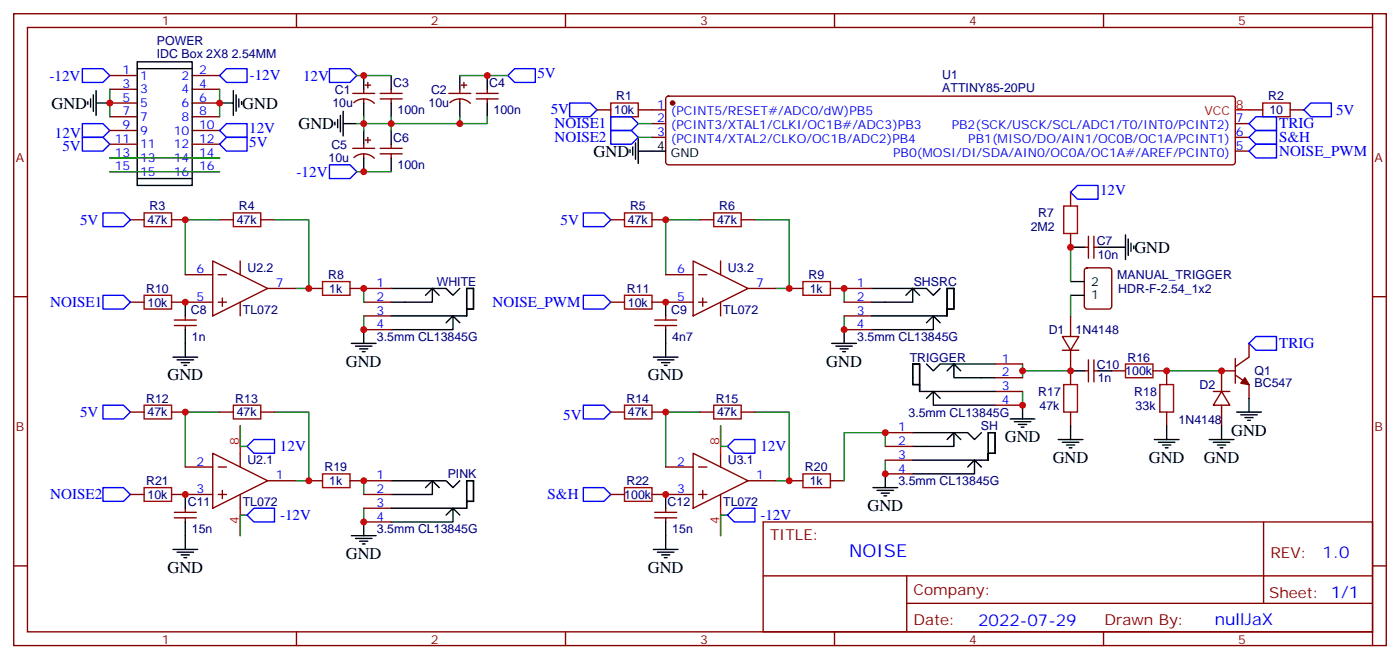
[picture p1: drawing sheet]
<svg xmlns="http://www.w3.org/2000/svg" width="360mm" height="170mm" viewBox="0 0 360 170" stroke-linecap="round" stroke-linejoin="round" font-family="sans-serif">
<g fill="none" stroke="#870000" stroke-width=".35">
<path d="M3.5 3.5h352.8v162.3h-352.8zM7.1 7.1h345.7v155.2h-345.7zM28.2 19.4h7.1M49.4 19.4h7M76.2 3.5v3.6M145.3 3.5v3.6M214.5 3.5v3.6M283.6 3.5v3.6M352.8 3.5v3.6M28.2 22.9h7.1M28.2 26.5h7.1M28.2 30h7.1"/>
<path d="M28.2 33.5h7.1M28.2 37h7.1M49.4 22.9h7M49.4 26.5h7M49.4 30h7M49.4 33.5h7M49.4 37h7M90.7 24h5.6M90.7 38.1h5.6M90.9 26.4a3.8 3.8 0 0 1 5.3 .1M93.5 22.9v1.1M93.5 25.4v1.1"/>
<path d="M93.5 37v1.1M93.5 39.5v1.1M93.8 21.9h1.4M93.8 36h1.4M94.5 21.2v1.4M94.5 35.3v1.4M97.7 24h5.7M97.7 38.1h5.7M97.7 39.5h5.7M97.7 25.4h5.7M100.5 22.9v1.1M100.5 25.4v1.1"/>
<path d="M100.5 37v1.1M100.5 39.5v1.1M115.4 24h5.6M115.6 26.4a3.8 3.8 0 0 1 5.3 .1M118.2 22.9v1.1M118.2 25.4v1.1M118.5 21.9h1.4M119.2 21.2v1.4M122.4 24h5.7M122.4 25.4h5.7M125.2 22.9v1.1M125.2 25.4v1.1"/>
<path d="M153.5 28.2h3.5M164 28.2h7.1M167.6 31.7h3.5M167.6 35.3h3.5M171.3 24.9l.5-.2h145a.71 .71 0 0 1 .7 .7v16.2l-.2 .5-.5 .2h-145l-.5-.2-.2-.5v-16.2zM317.5 31.7h3.5M317.5 35.3h3.5M317.5 38.8h3.5M321 28.2h3.6M331.6 28.2h3.5M28.2 40.6h7.1M28.2 44.1h7.1"/>
<path d="M33.5 56.4h3.5M44.1 56.4h3.5M49.4 40.6h7M49.4 44.1h7M56.4 56.4h3.6M67 56.4h3.6M90.9 40.5a3.8 3.8 0 0 1 5.3 .1M157 56.4h3.5M167.6 56.4h3.5M179.9 56.4h3.5M190.5 56.4h3.5M275.2 49.4v3.5"/>
<path d="M275.2 60v3.5M3.5 76.2h3.6M33.5 77.6h3.5M44.1 77.6h10.6M47.6 70.6h7.1M54.7 67l14.1 7.1-14.1 7zM56.1 77.6h2.1M56.1 70.6h2.1M57.1 76.6v2.1M61.7 67v3.6M61.7 77.6v3.5M68.8 74.1h7"/>
<path d="M79.4 74.1h3.5M90 74.1h10.5M93.5 77.6h7M157 77.6h3.5M167.6 77.6h10.6M171.1 70.6h7.1M178.2 67l14.1 7.1-14.1 7zM179.6 77.6h2.1M179.6 70.6h2.1M180.6 76.6v2.1M185.2 67v3.6M185.2 77.6v3.5"/>
<path d="M192.3 74.1h7M202.8 74.1h3.6M213.4 74.1h10.6M217 77.6h7M278.7 63.5h1.1M278.9 69l.5-.2h5.6a.71 .71 0 0 1 .8 .7l-.1 9.4-.7 .5h-5.6l-.5-.3-.2-.4v-9.2zM279.8 60.7v5.6M281.2 60.7v5.6M281.2 63.5h1M352.8 76.2h3.5M44.8 82.2h5.6M44.8 83.6h5.6"/>
<path d="M47.6 81.1v1.1M47.6 83.6v1.1M93.5 81.1h7M93.5 84.7h7M168.3 82.2h5.6M168.3 83.6h5.6M171.1 81.1v1.1M171.1 83.6v1.1M217 81.1h7M217 84.7h7M255.8 93.5h7M255.8 97h7"/>
<path d="M273 86.4h4.3l-2.1 3.6zM273 90h4.3M275.2 81.1v5.3M275.2 90v8.8M278.7 95.2h1.1M279.8 92.4v5.7M281.2 95.2h1M281.2 92.4v5.7M285.8 95.2h3.5M296.3 95.2h3.6v3.6M317.5 96.3l3.5 2.5v3.5M317.5 95.2h-3.5v5.3"/>
<path d="M317.5 92.1v6.3M321 88.2v3.5l-3.5 2.5M33.5 105.8h3.5M44.1 105.8h3.5M47.6 119.9h7.1M54.7 116.4l14.1 7.1-14.1 7zM56.1 119.9h2.1M56.4 105.8h3.6M61.7 116.4v3.5M67 105.8h3.6M157 105.8h3.5M167.6 105.8h3.5"/>
<path d="M171.1 119.9h7.1M178.2 116.4l14.1 7.1-14.1 7zM179.6 119.9h2.1M179.9 105.8h3.5M185.2 116.4v3.5M190.5 105.8h3.5M227.5 111.1h7.1M227.5 114.7h7.1M227.5 118.2h7.1M255.8 100.5h7M255.8 104.1h7M275.2 105.8v3.6"/>
<path d="M299.9 105.8v3.6M311.9 100.5h4.2M314 100.5l2.1 3.6h-4.2zM314 104.1v5.3M33.5 127h3.5M44.1 127h10.6M44.8 131.6h5.6M44.8 133h5.6M47.6 130.5v1.1M47.6 133v1.1M56.1 127h2.1M57.1 125.9v2.2"/>
<path d="M61.7 127v3.5M68.8 123.5h7M79.4 123.5h3.5M90 123.5h10.5M93.5 127h7M93.5 130.5h7M93.5 134.1h7M157 127h3.5M167.6 127h10.6M168.3 131.6h5.6M168.3 133h5.6M171.1 130.5v1.1"/>
<path d="M171.1 133v1.1M179.6 127h2.1M180.6 125.9v2.2M185.2 127v3.5M192.3 123.5h7M196.1 134.1h156.7v28.2h-156.7zM202.8 123.5h3.6M213.4 123.5h3.6M227.5 121.7h7.1M324.8 134.1v20.9M3.5 145.3h3.6M196.2 147.9h156.4"/>
<path d="M233.1 155h119.5M233.1 147.9v14.1M352.8 145.3h3.5M76.2 162.3v3.5M145.3 162.3v3.5M214.5 162.3v3.5M283.6 162.3v3.5M352.8 162.3v3.5"/>
</g>
<g fill="none" stroke="#00f" stroke-width=".35">
<path d="M21.2 17.6h5.3l1.7 1.8-1.7 1.8h-5.3zM56.4 19.4l1.8-1.8h5.3v3.6h-5.3zM84.7 17.6h5.3l1.7 1.8-1.7 1.8h-5.3zM130.5 19.4l1.8-1.8h5.3v3.6h-5.3zM21.2 35.3h5.3l1.7 1.7-1.7 1.8h-5.3zM21.2 31.7h5.3l1.7 1.8-1.7 1.8h-5.3zM56.4 37l1.8-1.7h5.3v3.5h-5.3zM58.2 31.7h5.3v3.6h-5.3l-1.8-1.8zM146.4 26.5h5.3l1.8 1.7-1.8 1.8h-5.3zM157 33.5h5.3l1.7 1.8-1.7 1.7h-5.3zM157 30h5.3l1.7 1.7-1.7 1.8h-5.3zM321 31.7l1.8-1.7h5.3v3.5h-5.3z"/>
<path d="M321 35.3l1.8-1.8h5.3v3.5h-5.3zM322.8 37h5.3v3.6h-5.3l-1.8-1.8zM335.1 28.2l1.8-1.7h5.3v3.5h-5.3zM26.5 54.7h5.2l1.8 1.7-1.8 1.8h-5.2zM84.7 42.3h5.3l1.7 1.8-1.7 1.8h-5.3zM149.9 54.7h5.3l1.8 1.7-1.8 1.8h-5.3zM275.2 49.4l1.7-1.8h5.3v3.6h-5.3zM26.5 75.8h5.2l1.8 1.8-1.8 1.8h-5.2zM149.9 75.8h5.3l1.8 1.8-1.8 1.8h-5.3zM321 88.2l1.8-1.8h5.3v3.6h-5.3zM26.5 104.1h5.2l1.8 1.7-1.8 1.8h-5.2zM63.5 114.7l1.8-1.8h5.3v3.5h-5.3z"/>
<path d="M149.9 104.1h5.3l1.8 1.7-1.8 1.8h-5.3zM187 114.7l1.7-1.8h5.3v3.5h-5.3zM26.5 125.2h5.2l1.8 1.8-1.8 1.8h-5.2zM63.5 132.3l1.8-1.8h5.3v3.6h-5.3zM149.9 125.2h5.3l1.8 1.8-1.8 1.8h-5.3zM187 132.3l1.7-1.8h5.3v3.6h-5.3z"/>
</g>
<g fill="none" stroke="#000" stroke-width=".35">
<path d="M35.3 15.9h14.1v31.7h-14.1zM35.3 17.6h14.1M93.5 19.4v3.5M100.5 19.4v3.5M118.2 19.4v3.5M125.2 19.4v3.5M22.6 26.1v.7M23.3 25.4v2.1M24 24.3v4.3M24.7 26.5h3.5M24.7 23.3v6.3M56.4 26.5h3.6"/>
<path d="M60 23.3v6.3M60.7 24.3v4.3M61.4 25.4v2.1M62.1 26.1v.7M86.1 31.4v.7M86.8 30.7v2.1M87.5 29.6v4.3M88.2 31.7h3.5M88.2 28.6v6.3M93.5 26.5v3.5M93.5 33.5v3.5M100.5 26.5v3.5"/>
<path d="M100.5 33.5v3.5M118.2 26.5v3.5M125.2 26.5v3.5M161.9 38.5v.7M162.6 37.7v2.2M163.3 36.7v4.2M164 38.8h7.1M164 35.6v6.4M35.3 45.9h14.1M93.5 40.6v3.5M100.5 40.6v3.5M47.6 77.6v3.5"/>
<path d="M100.5 74.1h14.2l1.7 1.7 1.8-1.7M111.1 74.1v3.5h-10.6M111.1 74.1l1.8 1.7M111.1 74.1l-1.7 1.7M119.9 74.1h1.8v5.3h-1.8zM119.9 74.1h1.8v5.3h-1.8v1.7zM171.1 77.6v3.5M224 74.1h14.1l1.8 1.7 1.8-1.7M234.6 74.1v3.5h-10.6M234.6 74.1l1.8 1.7M234.6 74.1l-1.8 1.7M243.4 74.1h1.8v5.3h-1.8z"/>
<path d="M243.4 74.1h1.8v5.3h-1.8v1.7zM275.2 63.5h3.5M275.2 75.8h3.5M275.2 72.3h3.5M282.2 63.5h7.1M289.3 60.3v6.4M290 61.4v4.2M290.7 62.4v2.2M291.4 63.1v.8M44.4 91.7h6.4M45.5 92.4h4.2M46.6 93.1h2.1"/>
<path d="M47.3 93.8h.7M47.6 84.7v7M90.3 88.2h6.4M91.4 88.9h4.2M92.4 89.6h2.1M93.1 90.3h.7M93.5 84.7v3.5M100.5 81.1h19.4M116.4 81.1l-1.7 1.8M118.2 82.9l-1.8-1.8v3.6h-15.9M167.9 91.7h6.4M169 92.4h4.2"/>
<path d="M170 93.1h2.2M170.7 93.8h.7M171.1 84.7v7M213.8 88.2h6.3M214.8 88.9h4.3M215.9 89.6h2.1M216.6 90.3h.7M217 84.7v3.5M224 81.1h19.4M234.6 93.5h1.8v5.3h-1.8zM234.6 93.5h1.8v7v-1.7h-1.8zM238.1 93.5l1.8 1.7 1.8-1.7h14.1"/>
<path d="M239.9 81.1l-1.8 1.8M241.7 82.9l-1.8-1.8v3.6h-15.9M245.2 93.5v3.5h10.6M245.2 93.5l-1.8 1.7M245.2 93.5l1.7 1.7M275.2 95.2h3.5M282.2 95.2h3.6M234.6 111.1h14.1l1.8 1.8 1.7-1.8M234.6 118.2h19.4M236.4 100.5h19.4M238.1 102.3l1.8-1.8v3.6h15.9M239.9 100.5l1.8 1.8"/>
<path d="M245.2 111.1v3.6h-10.6M245.2 111.1l1.7 1.8M245.2 111.1l-1.8 1.8M250.5 118.2l-1.8 1.7M252.2 119.9l-1.7-1.7v3.5h-15.9M254 111.1h1.8v5.3h-1.8zM254 111.1h1.8v5.3h-1.8v1.8zM259.6 107.6h6.4M260.7 108.3h4.2M261.8 109h2.1M262.5 109.7h.7M262.8 104.1v3.5"/>
<path d="M272 112.9h6.3M273 113.6h4.3M274.1 114.3h2.1M274.8 115h.7M275.2 109.4v3.5M296.7 112.9h6.3M297.7 113.6h4.3M298.8 114.3h2.1M299.5 115h.7M299.9 109.4v3.5M310.8 112.9h6.3M311.9 113.6h4.2"/>
<path d="M312.9 114.3h2.1M313.6 115h.7M314 109.4v3.5M317.9 105.8h6.3M318.9 106.5h4.2M320 107.2h2.1M320.7 107.9h.7M321 102.3v3.5M47.6 127v3.5M47.6 134.1v7M90.3 137.6h6.4M91.4 138.3h4.2"/>
<path d="M92.4 139h2.1M93.1 139.7h.7M93.5 134.1v3.5M100.5 123.5h14.2l1.7 1.7 1.8-1.7M100.5 130.5h19.4M111.1 123.5v3.5h-10.6M111.1 123.5l1.8 1.7M111.1 123.5l-1.7 1.7M116.4 130.5l-1.7 1.8M118.2 132.3l-1.8-1.8v3.6h-15.9M119.9 123.5h1.8v5.3h-1.8zM119.9 123.5h1.8v5.3h-1.8v1.7z"/>
<path d="M171.1 127v3.5M171.1 134.1v7M224.4 125.2h6.3M225.4 125.9h4.3M226.5 126.6h2.1M227.2 127.4h.7M227.5 121.7v3.5M44.4 141.1h6.4M45.5 141.8h4.2M46.6 142.5h2.1M47.3 143.2h.7M167.9 141.1h6.4"/>
<path d="M169 141.8h4.2M170 142.5h2.2M170.7 143.2h.7"/>
</g>
<g fill="none" stroke="#008700" stroke-width=".35">
<path d="M91.7 19.4h8.8M118.2 19.4h12.3M28.2 22.9v7.1M56.4 22.9v7.1M93.5 30v3.5M100.5 30v3.5M118.2 30v1.7M125.2 30v1.7h-33.5M164 31.7h3.6M164 35.3h3.6M28.2 44.1h28.2M28.2 40.6h28.2"/>
<path d="M56.4 56.4h-8.8v14.2M70.6 56.4h8.8v17.7h-3.6M91.7 44.1h8.8M179.9 56.4h-8.8v14.2M194 56.4h8.8v17.7h-3.5M93.5 74.1v3.5M217 74.1v3.5M275.2 63.5v8.8M275.2 75.8v5.3M93.5 81.1v3.6M217 81.1v3.6M262.8 95.2h12.4"/>
<path d="M262.8 93.5v3.5M299.9 95.2h14.1M56.4 105.8h-8.8v14.1M61.7 109.4v5.3h1.8M70.6 105.8h8.8v17.7h-3.6M179.9 105.8h-8.8v14.1M185.2 109.4v5.3h1.8M194 105.8h8.8v17.7h-3.5M227.5 114.7v-3.6h-10.5v12.4M227.5 118.2v3.5M262.8 100.5v3.6M63.5 132.3h-1.8v5.3"/>
<path d="M93.5 123.5v3.5M93.5 130.5v3.6M187 132.3h-1.8v5.3"/>
</g>
<g fill="none" stroke="#a10000" stroke-width=".35">
<path d="M157 26.5h7v3.5h-7zM324.6 26.5h7v3.5h-7zM37 54.7h7.1v3.5h-7.1zM60 54.7h7v3.5h-7zM160.5 54.7h7.1v3.5h-7.1zM183.4 54.7h7.1v3.5h-7.1zM273.4 52.9h3.5v7.1h-3.5zM37 75.8h7.1v3.6h-7.1zM82.9 72.3h7.1v3.5h-7.1zM160.5 75.8h7.1v3.6h-7.1zM206.4 72.3h7v3.5h-7zM273.4 98.8h3.5v7h-3.5z"/>
<path d="M289.3 93.5h7v3.5h-7zM298.1 98.8h3.5v7h-3.5zM37 104.1h7.1v3.5h-7.1zM60 104.1h7v3.5h-7zM160.5 104.1h7.1v3.5h-7.1zM183.4 104.1h7.1v3.5h-7.1zM37 125.2h7.1v3.6h-7.1zM82.9 121.7h7.1v3.5h-7.1zM160.5 125.2h7.1v3.6h-7.1zM206.4 121.7h7v3.5h-7z"/>
</g>
<g fill="#870000" stroke="#870000" stroke-width=".35">
<path d="M320 97l1 1.8-2.1-.4z"/>
<circle cx="172.9" cy="26.5" r=".53"/>
</g>
<path d="M317.5 28.2h3.5M61.7 109.4v7M185.2 109.4v7M61.7 130.5v7.1M185.2 130.5v7.1" fill="none" stroke="#f00" stroke-width=".35"/>
<g fill="#c00">
<circle cx="125.2" cy="19.4" r=".88"/>
<circle cx="118.2" cy="31.7" r=".88"/>
<circle cx="100.5" cy="31.7" r=".88"/>
<circle cx="93.5" cy="31.7" r=".88"/>
<circle cx="93.5" cy="19.4" r=".88"/>
<circle cx="93.5" cy="44.1" r=".88"/>
<circle cx="299.9" cy="95.2" r=".88"/>
<circle cx="314" cy="95.2" r=".88"/>
<circle cx="275.2" cy="95.2" r=".88"/>
<circle cx="47.6" cy="56.4" r=".88"/>
<circle cx="79.4" cy="74.1" r=".88"/>
<circle cx="79.4" cy="123.5" r=".88"/>
<circle cx="47.6" cy="105.8" r=".88"/>
<circle cx="202.8" cy="74.1" r=".88"/>
<circle cx="171.1" cy="56.4" r=".88"/>
<circle cx="202.8" cy="123.5" r=".88"/>
<circle cx="171.1" cy="105.8" r=".88"/>
<circle cx="93.5" cy="84.7" r=".88"/>
<circle cx="93.5" cy="74.1" r=".88"/>
<circle cx="93.5" cy="134.1" r=".88"/>
<circle cx="93.5" cy="123.5" r=".88"/>
<circle cx="217" cy="84.7" r=".88"/>
<circle cx="217" cy="74.1" r=".88"/>
<circle cx="227.5" cy="121.7" r=".88"/>
<circle cx="227.5" cy="111.1" r=".88"/>
<circle cx="262.8" cy="104.1" r=".88"/>
<circle cx="262.8" cy="95.2" r=".88"/>
<circle cx="275.2" cy="63.5" r=".88"/>
<circle cx="28.2" cy="26.5" r=".88"/>
<circle cx="56.4" cy="26.5" r=".88"/>
<circle cx="47.6" cy="77.6" r=".88"/>
<circle cx="47.6" cy="127" r=".88"/>
<circle cx="171.1" cy="77.6" r=".88"/>
<circle cx="171.1" cy="127" r=".88"/>
</g>
<text font-size="4.6" fill="#00f" x="218.2" y="143.1">NOISE</text>
<g font-size="4.2">
<text x="13.2" y="27.9">GND</text>
<text x="62.3" y="27.9">GND</text>
<text x="76.7" y="33.2">GND</text>
<text x="152.6" y="40.2">GND</text>
<text x="291.6" y="64.9">GND</text>
<text x="88.9" y="94.2">GND</text>
<text x="212.4" y="94.2">GND</text>
<text x="43" y="97.7">GND</text>
<text x="166.5" y="97.7">GND</text>
<text x="258.3" y="113.6">GND</text>
<text x="316.4" y="111.9">GND</text>
<text x="270.6" y="119">GND</text>
<text x="295.3" y="119">GND</text>
<text x="309.4" y="119">GND</text>
<text x="223" y="131.2">GND</text>
<text x="88.9" y="143.6">GND</text>
<text x="43" y="147.1">GND</text>
<text x="166.5" y="147.1">GND</text>
</g>
<g font-size="4.2" fill="#00f">
<text x="339.9" y="143.3">1.0</text>
<text x="251.4" y="160.7">2022-07-29</text>
<text x="312.2" y="160.5">nullJaX</text>
</g>
<g font-size="3.9" fill="#00f">
<text x="12.7" y="20.8">-12V</text>
<text x="64.2" y="20.6">-12V</text>
<text x="77.9" y="20.7">12V</text>
<text x="138.1" y="20.1">5V</text>
<text x="141.5" y="29.4">5V</text>
<text x="343.4" y="29.5">5V</text>
<text x="14.1" y="35.4">12V</text>
<text x="64.1" y="34.1">12V</text>
<text x="142.5" y="33">NOISE1</text>
<text x="328.8" y="33">TRIG</text>
<text x="16" y="38.9">5V</text>
<text x="64" y="37.7">5V</text>
<text x="142.5" y="36.5">NOISE2</text>
<text x="328.8" y="36.5">S&amp;H</text>
<text x="328.8" y="40">NOISE_PWM</text>
<text x="76.2" y="45.5">-12V</text>
<text x="282.8" y="50.1">12V</text>
<text x="20.6" y="57.7">5V</text>
<text x="144" y="57.7">5V</text>
<text x="12.9" y="78.8">NOISE1</text>
<text x="126.6" y="78.8">NOISE_PWM</text>
<text x="328.8" y="89.4">TRIG</text>
<text x="20.6" y="107.1">5V</text>
<text x="144.8" y="107.7">5V</text>
<text x="72" y="115.9">12V</text>
<text x="195.4" y="115.9">12V</text>
<text x="12.9" y="128.2">NOISE2</text>
<text x="140.7" y="128.3">S&amp;H</text>
<text x="72" y="133.5">-12V</text>
<text x="195.4" y="133.5">-12V</text>
</g>
<g font-size="3.9" fill="#800">
<text x="197.9" y="138.6">TITLE:</text>
<text x="326.5" y="143.3">REV:</text>
<text x="234.8" y="152.8">Company:</text>
<text x="326.2" y="153.5">Sheet: 1/1</text>
<text x="234.8" y="160.5">Date:</text>
<text x="283.9" y="160.6">Drawn By:</text>
</g>
<g font-size="3.2" fill="#000080">
<text x="40.3" y="11.6">POWER</text>
<text x="40.3" y="14.8">IDC Box 2X8 2.54MM</text>
<text x="101" y="22.3">C3</text>
<text x="125.7" y="22.3">C4</text>
<text x="242.2" y="23.6">ATTINY85-20PU</text>
<text x="242.2" y="20.4">U1</text>
<text x="85.4" y="27.6">10u</text>
<text x="86.1" y="24">C1</text>
<text x="102.2" y="29.3">100n</text>
<text x="110.1" y="27.6">10u</text>
<text x="110.8" y="24">C2</text>
<text x="126.9" y="29.3">100n</text>
<text x="157.8" y="29.3">10k</text>
<text x="158.4" y="25.8">R1</text>
<text x="326" y="25.8">R2</text>
<text x="326.3" y="29.4">10</text>
<text x="84.4" y="41.7">10u</text>
<text x="85.2" y="38.2">C5</text>
<text x="101" y="36.4">C6</text>
<text x="102.2" y="43.5">100n</text>
<text x="37.9" y="57.6">47k</text>
<text x="38.5" y="54">R3</text>
<text x="60.8" y="57.6">47k</text>
<text x="61.4" y="54">R4</text>
<text x="161.4" y="57.6">47k</text>
<text x="161.9" y="54">R5</text>
<text x="184.3" y="57.6">47k</text>
<text x="184.9" y="54">R6</text>
<text x="264.9" y="59.3">2M2</text>
<text x="266.9" y="55.8">R7</text>
<text x="281.9" y="62.9">C7</text>
<text x="63.6" y="70">U2.2</text>
<text x="84.3" y="71.7">R8</text>
<text x="187.1" y="70">U3.2</text>
<text x="207.8" y="71.7">R9</text>
<text x="282.2" y="66.4">10n</text>
<text x="287.2" y="71.7">MANUAL_TRIGGER</text>
<text x="37.6" y="75.2">R10</text>
<text x="84.6" y="75.2">1k</text>
<text x="112.3" y="73.5">WHITE</text>
<text x="161.1" y="75.2">R11</text>
<text x="208.1" y="75.2">1k</text>
<text x="234.8" y="73.5">SHSRC</text>
<text x="287.4" y="75.3">HDR-F-2.54_1x2</text>
<text x="37.9" y="78.7">10k</text>
<text x="49.1" y="80.5">C8</text>
<text x="62.4" y="80.5">TL072</text>
<text x="161.4" y="78.7">10k</text>
<text x="172.5" y="80.5">C9</text>
<text x="185.9" y="80.5">TL072</text>
<text x="49.3" y="87.6">1n</text>
<text x="96.9" y="87.6">3.5mm CL13845G</text>
<text x="172.8" y="87.6">4n7</text>
<text x="220.3" y="87.6">3.5mm CL13845G</text>
<text x="269.5" y="85.8">D1</text>
<text x="276.5" y="85.8">1N4148</text>
<text x="233.8" y="92.9">TRIGGER</text>
<text x="281.9" y="94.6">C10</text>
<text x="289.8" y="92.9">R16</text>
<text x="266.9" y="101.7">R17</text>
<text x="282.2" y="98.2">1n</text>
<text x="289.2" y="96.4">100k</text>
<text x="291.5" y="101.7">R18</text>
<text x="308.3" y="99.9">D2</text>
<text x="322.4" y="99.5">BC547</text>
<text x="322.4" y="96.3">Q1</text>
<text x="37.6" y="103.4">R12</text>
<text x="37.9" y="106.9">47k</text>
<text x="60.5" y="103.4">R13</text>
<text x="60.8" y="106.9">47k</text>
<text x="161" y="103.4">R14</text>
<text x="161.4" y="106.9">47k</text>
<text x="184" y="103.4">R15</text>
<text x="184.3" y="106.9">47k</text>
<text x="233.5" y="107">3.5mm CL13845G</text>
<text x="267.2" y="105.2">47k</text>
<text x="291.9" y="105.2">33k</text>
<text x="252.1" y="110.5">SH</text>
<text x="302.9" y="108.8">1N4148</text>
<text x="63.6" y="119.3">U2.1</text>
<text x="187" y="119.3">U3.1</text>
<text x="37.6" y="124.6">R21</text>
<text x="83.4" y="121.1">R19</text>
<text x="84.6" y="124.6">1k</text>
<text x="115.1" y="122.9">PINK</text>
<text x="161" y="124.6">R22</text>
<text x="206.9" y="121.1">R20</text>
<text x="208.1" y="124.6">1k</text>
<text x="230.9" y="124.6">3.5mm CL13845G</text>
<text x="37.9" y="128.1">10k</text>
<text x="48.3" y="129.9">C11</text>
<text x="62.4" y="129.9">TL072</text>
<text x="160.5" y="128.1">100k</text>
<text x="171.6" y="129.9">C12</text>
<text x="185.9" y="129.9">TL072</text>
<text x="49.3" y="137">15n</text>
<text x="96.9" y="137">3.5mm CL13845G</text>
<text x="172.8" y="137">15n</text>
</g>
<g font-size="3.2" fill="#800">
<text x="41.6" y="6.5">1</text>
<text x="110.8" y="6.5">2</text>
<text x="179.9" y="6.5">3</text>
<text x="249.1" y="6.5">4</text>
<text x="318.2" y="6.5">5</text>
<text x="4.1" y="41.6">A</text>
<text x="353.3" y="41.6">A</text>
<text x="4.1" y="110.8">B</text>
<text x="353.3" y="110.8">B</text>
<text x="41.6" y="165.3">1</text>
<text x="110.8" y="165.3">2</text>
<text x="179.9" y="165.3">3</text>
<text x="249.1" y="165.3">4</text>
<text x="318.2" y="165.3">5</text>
</g>
<g font-size="3.2" fill="#00f">
<text x="31.5" y="19">1</text>
<text x="31.5" y="22.6">3</text>
<text x="36" y="20.5">1</text>
<text x="36" y="24">3</text>
<text x="46.7" y="20.5">2</text>
<text x="46.7" y="24">4</text>
<text x="51.2" y="19">2</text>
<text x="51.2" y="22.6">4</text>
<text x="31.5" y="26.1">5</text>
<text x="31.5" y="29.6">7</text>
<text x="36" y="27.5">5</text>
<text x="46.7" y="27.5">6</text>
<text x="51.2" y="26.1">6</text>
<text x="51.2" y="29.6">8</text>
<text x="168.9" y="27.9">1</text>
<text x="172.4" y="29.6">(PCINT5/RESET#/ADC0/dW)PB5</text>
<text x="31.5" y="33.2">9</text>
<text x="36" y="31">7</text>
<text x="36" y="34.6">9</text>
<text x="44.7" y="34.6">10</text>
<text x="46.7" y="31">8</text>
<text x="51.2" y="33.2">10</text>
<text x="168.9" y="31.4">2</text>
<text x="168.9" y="34.9">3</text>
<text x="172.4" y="33.2">(PCINT3/XTAL1/CLKI/OC1B#/ADC3)PB3</text>
<text x="244.6" y="33.2">PB2(SCK/USCK/SCL/ADC1/T0/INT0/PCINT2)</text>
<text x="317.7" y="34.9">6</text>
<text x="317.7" y="31.4">7</text>
<text x="29.5" y="36.7">11</text>
<text x="29.5" y="40.2">13</text>
<text x="36" y="38.1">11</text>
<text x="36" y="41.6">13</text>
<text x="44.7" y="38.1">12</text>
<text x="44.7" y="41.6">14</text>
<text x="51.2" y="36.7">12</text>
<text x="51.2" y="40.2">14</text>
<text x="172.4" y="36.7">(PCINT4/XTAL2/CLKO/OC1B/ADC2)PB4</text>
<text x="229.6" y="40.2">PB0(MOSI/DI/SDA/AIN0/OC0A/OC1A#/AREF/PCINT0)</text>
<text x="248.9" y="36.7">PB1(MISO/DO/AIN1/OC0B/OC1A/PCINT1)</text>
<text x="317.7" y="38.5">5</text>
<text x="29.5" y="43.7">15</text>
<text x="36" y="45.2">15</text>
<text x="44.7" y="45.2">16</text>
<text x="51.2" y="43.7">16</text>
<text x="50.5" y="70.2">6</text>
<text x="174" y="70.2">6</text>
<text x="50.5" y="77.3">5</text>
<text x="70.9" y="73.7">7</text>
<text x="96.8" y="73.7">1</text>
<text x="96.8" y="77.3">2</text>
<text x="174" y="77.3">5</text>
<text x="194.4" y="73.7">7</text>
<text x="220.2" y="73.7">1</text>
<text x="220.2" y="77.3">2</text>
<text x="96.8" y="80.8">3</text>
<text x="220.2" y="80.8">3</text>
<text x="96.8" y="84.3">4</text>
<text x="220.2" y="84.3">4</text>
<text x="257.5" y="93.1">1</text>
<text x="257.5" y="96.7">2</text>
<text x="257.5" y="100.2">3</text>
<text x="257.5" y="103.7">4</text>
<text x="230.8" y="110.8">1</text>
<text x="50.5" y="119.6">2</text>
<text x="174" y="119.6">2</text>
<text x="230.8" y="114.3">2</text>
<text x="230.8" y="117.8">3</text>
<text x="70.9" y="123.1">1</text>
<text x="96.8" y="123.1">1</text>
<text x="194.4" y="123.1">1</text>
<text x="230.8" y="121.4">4</text>
<text x="50.5" y="126.6">3</text>
<text x="96.8" y="126.6">2</text>
<text x="96.8" y="130.2">3</text>
<text x="174" y="126.6">3</text>
<text x="96.8" y="133.7">4</text>
</g>
<g font-size="3.2" fill="#f00">
<text x="309.6" y="29.6">VCC</text>
<text x="317.7" y="27.9">8</text>
<text x="61.4" y="114.3" transform="rotate(-90 61.4 114.3)">8</text>
<text x="184.9" y="114.3" transform="rotate(-90 184.9 114.3)">8</text>
<text x="61.4" y="134.7" transform="rotate(-90 61.4 134.7)">4</text>
<text x="184.9" y="134.7" transform="rotate(-90 184.9 134.7)">4</text>
</g>
<g font-size="3.2">
<text x="168.9" y="38.5">4</text>
<text x="172.4" y="40.2">GND</text>
<text x="280.5" y="76.9">1</text>
<text x="280.5" y="73.4">2</text>
</g>
</svg>
